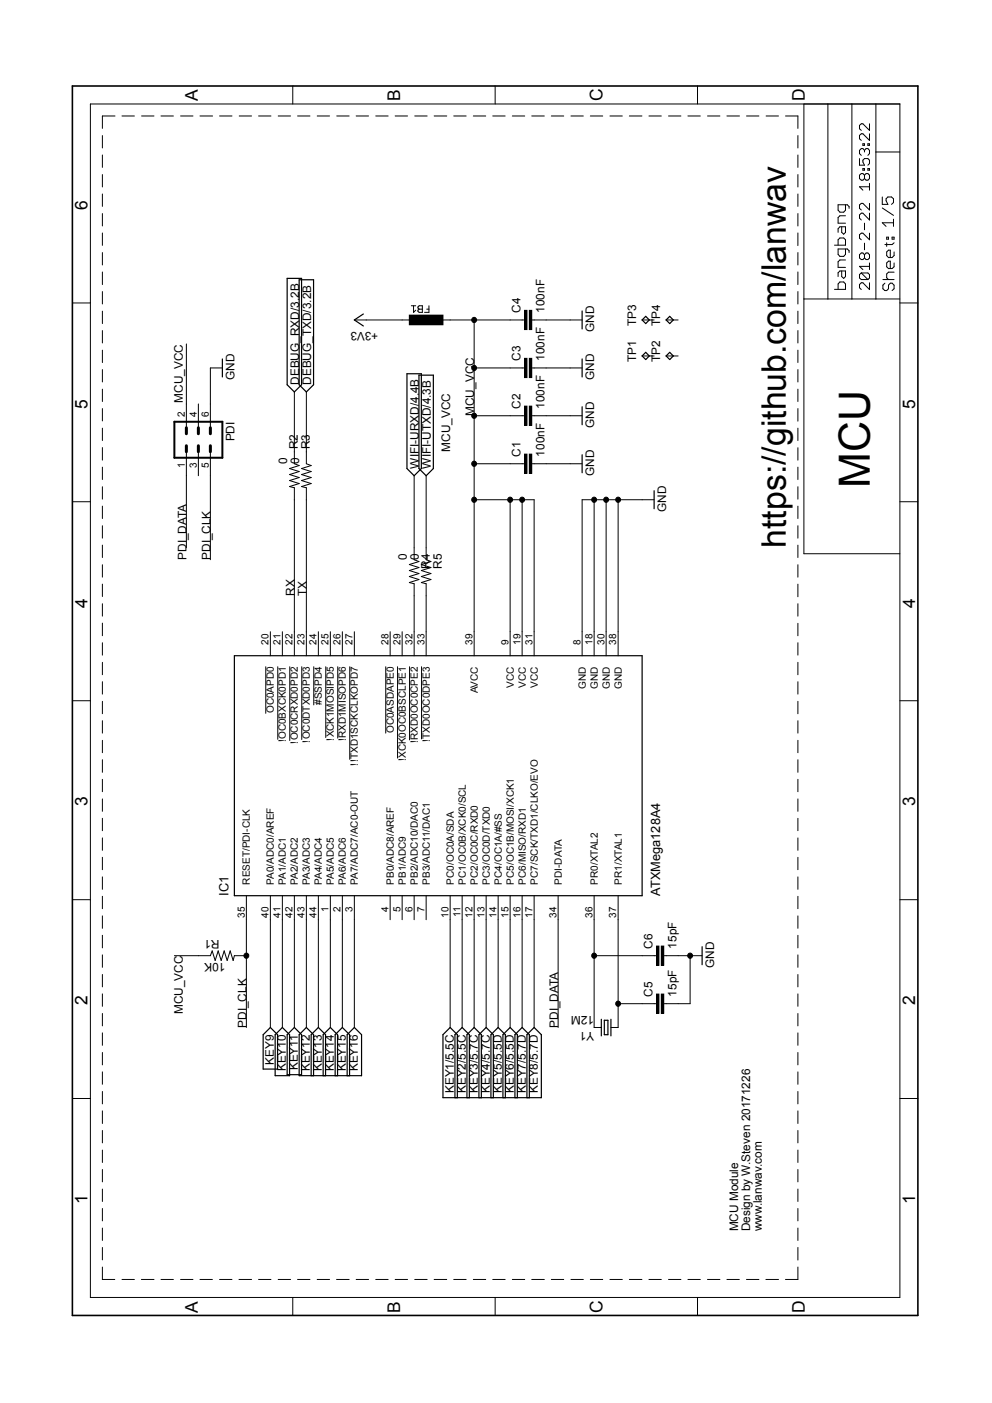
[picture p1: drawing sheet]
<svg xmlns="http://www.w3.org/2000/svg" width="210mm" height="297mm" viewBox="0 0 210 297" stroke-linecap="round" stroke-linejoin="round" font-family="sans-serif">
<g fill="none" stroke="#000" stroke-width=".21">
<path d="M62 18.2v3.8M104.8 18.2v3.8M147.7 18.2v3.8M19.1 22h171.4v252.7h-171.4zM21.7 28.7v2.6M21.7 32.8v2.6M21.7 37v2.6M24.3 24.6h-2.6v2.6M25.8 24.6h2.6M30 24.6h2.6M34.1 24.6h2.6M38.2 24.6h2.7"/>
<path d="M42.3 24.6h2.7M46.5 24.6h2.6M50.6 24.6h2.7M54.7 24.6h2.7M58.9 24.6h2.6M63 24.6h2.6M67.1 24.6h2.7M71.3 24.6h2.6M75.4 24.6h2.6M79.5 24.6h2.7M83.7 24.6h2.6M87.8 24.6h2.6"/>
<path d="M91.9 24.6h2.7M96.1 24.6h2.6M100.2 24.6h2.6M104.3 24.6h2.6M108.5 24.6h2.6M112.6 24.6h2.6M116.7 24.6h2.6M120.9 24.6h2.6M125 24.6h2.6M129.1 24.6h2.6M133.2 24.6h2.7M137.4 24.6h2.6"/>
<path d="M141.5 24.6h2.6M145.6 24.6h2.7M149.8 24.6h2.6M153.9 24.6h2.6M158 24.6h2.7M162.2 24.6h2.6M166.3 24.6h2.6v2.6M168.9 28.7v2.6M168.9 32.8v2.6M168.9 37v2.6M170.2 22v95.2h20.3M175.3 22v41.3"/>
<path d="M180.3 22v41.3M181.9 33.6v1.4h1.1l-.3-.7v-.4l.3-.3h.7l.4 .3v.7l-.4 .4M182.7 30.4h.3v.4h-.3zM182.7 35.7h.3v.3h-.3zM183 31.8l.3-.3h.4l.4 .3v.7l-.4 .4M183 37.1l.3-.4h.4l.4 .4v.7l-.4 .3h-.4l-.3-.3M183 31.8l-.3-.3h-.4l-.4 .3v.7l.4 .4M183 37.1l-.3-.4h-.4l-.4 .4v.7l.4 .3h.4l.3-.3M183 31.8v.4M183 37.1v.7M183.7 30.4h.4v.4h-.4zM183.7 35.7h.4v.3h-.4z"/>
<path d="M184.1 26.2v1.4l-1.4-1.4h-.4l-.4 .3v.8l.4 .3M184.1 28.3v1.4l-1.4-1.4h-.4l-.4 .4v.7l.4 .3M184.1 38.8v1.5M184.1 39.5h-2.2l.8 .8M185.4 32.2h5.1M185.4 22v41.3M21.7 41.1v2.6M21.7 45.2v2.6M21.7 49.3v2.6M21.7 53.5v2.6M21.7 57.6v2.6M168.9 41.1v2.6"/>
<path d="M168.9 45.2v2.6M168.9 49.3v2.7M168.9 53.5v2.6M168.9 57.6v2.6M176.7 51.9h2.3v-1.1l-.4-.4h-.8l-.4 .4v1.1M178.2 48v1.2l.4 .4 .4-.4v-1.2h-1.2l-.4 .4v.8M178.2 57.4v1.1l.4 .4 .4-.4v-1.1h-1.2l-.4 .3v.8M179 43.3v1.2l-.4 .4h-.8l-.4-.4v-1.2h2l.3 .4v.4M179 52.7v1.1l-.4 .5h-.8l-.4-.5v-1.1h2l.3 .4v.4M179 45.7h-1.2l-.4 .4v1.1h1.6M179 55h-1.2l-.4 .4v1.2h1.6M182.3 57.8h1.4l.4 .3v.7l-.4 .4"/>
<path d="M182.3 57.8l-.4 .3v.7l.4 .4h1.4M182.3 57.8l1.4 1.4M183 53.9l.3-.3h.4l.4 .3v.7l-.4 .3h-.4l-.3-.3M183 53.9l-.3-.3h-.4l-.4 .3v.7l.4 .3h.4l.3-.3M183 47.2v1.4M183 51.5v1.4M183 53.9v.7M184.1 43.1v1.3l-1.4-1.3h-.4l-.4 .3v.7l.4 .3M184.1 45.1v1.5l-1.4-1.5h-.4l-.4 .4v.7l.4 .4M184.1 49.4v1.4l-1.4-1.4h-.4l-.4 .3v.7l.4 .4M184.1 55.7v1.4M184.1 59.9v1.4l-1.4-1.4h-.4l-.4 .3v.7l.4 .4"/>
<path d="M184.1 56.4h-2.2l.8 .7M186.8 41.7v1.6h1.2l-.4-.8v-.4l.4-.4h.7l.4 .4v.8l-.4 .4M186.8 44l2.3 1.6M186.9 59.2h2.4M187.3 59.9l-.4 .5v.7l.4 .4h.4l.4-.4v-.7l.4-.5h.3l.5 .5v.7l-.5 .4M187.7 50.2h.4v.4h-.4zM187.7 51.4v.8M188.8 50.2h.5v.4h-.5zM189.1 47.2h-2.3l.8 .7M189.1 46.4v1.5M189.3 57.6h-1.2l-.4 .4v.8l.4 .4M189.3 53.3v.8l-.5 .4h-.7l-.4-.4v-.8l.4-.3h.4v1.5"/>
<path d="M189.3 55.7v.8l-.5 .4h-.7l-.4-.4v-.8l.4-.4h.4v1.6M189.3 51.4l-.5 .4h-1.5M15.3 64.1h3.8M21.7 61.7v2.6M21.7 65.9v2.6M21.7 70v2.6M21.7 74.1v2.7M21.7 78.2v2.7M39.5 72.8v17.8M47.1 77.9h-2.6v12.7M75 67.7h12.7M86.7 66.7h7.1v2h-7.1z"/>
<path d="M87.1 64.7h.9M87.5 64.7v1.4l.5-.4M88.5 65l.2-.3h.7v1.4h-.7l-.2-.2v-.2l.2-.3zM88.7 65.4h.7M90.3 65.4h.5M90.8 64.7v1.4h-.9M92.8 67.7h18.2M100.4 67.7v71.1M100.4 77.9h10.6M111 75.9h.5v4h-.5zM111 65.7h.5v4.1h-.5zM112.1 75.9h.5v4h-.5z"/>
<path d="M112.1 65.7h.5v4.1h-.5zM112.6 67.7h10.6M112.6 77.9h10.6M135.9 67.7h2.6M135.9 75.4h2.6M141 67.7h2.6M141 75.4h2.6M168.9 61.7v2.6M168.9 65.9v2.6M168.9 70v2.6M168.9 74.1v2.7M168.9 78.2v2.7"/>
<path d="M170.2 63.3h20.3M176.7 61.3h2.3v-1.2l-.4-.4h-.8l-.4 .4v1.2M190.5 64.1h3.8M21.7 82.4v2.6M21.7 86.5v2.6M21.7 90.6v2.7M21.7 94.7v2.7M21.7 98.9v2.6M39.5 95.6v20.4M42 85.5v5.1M42 95.6v5.1M44.5 95.6v22.9"/>
<path d="M62.3 83v15.2l1 .4-2 .6 2 .6-2 .7 2 .6-2 .6 2 .7-2 .6 1 .3v35.5M64.9 83v15.2l1 .4-2.1 .6 2.1 .6-2.1 .7 2.1 .6-2.1 .6 2.1 .7-2.1 .6 1.1 .3v35.5M100.4 88h10.6M100.4 98.2h10.6M111 86h.5v4h-.5zM111 96.1h.5v4.1h-.5zM112.1 86h.5v4h-.5zM112.1 96.1h.5v4.1h-.5zM112.6 88h10.6M112.6 98.2h10.6M168.9 82.4v2.6M168.9 86.5v2.7"/>
<path d="M168.9 90.6v2.7M168.9 94.8v2.6M168.9 98.9v2.6M15.3 106.2h3.8M21.7 103v2.7M21.7 107.1v2.7M21.7 111.3v2.6M21.7 115.4v2.6M21.7 119.5v2.7M87.7 100.7v17.8l1 .4-2 .6 2 .6-2 .7 2 .6-2 .6 2 .7-2 .6 1 .3v15.2M90.2 100.7v17.8l1 .4-2 .6 2 .6-2 .7 2 .6-2 .6 2 .7-2 .6 1 .3v15.2M100.4 105.8h12.7v33"/>
<path d="M108 105.8v33M110.5 105.8v33M125.8 105.8v33M128.3 105.8v33M130.9 105.8v33M138.5 105.8h-15.3v33M168.9 103v2.7M168.9 107.1v2.7M168.9 111.3v2.6M168.9 115.4v2.6M168.9 119.5v2.7M190.5 106.2h3.8"/>
<path d="M21.7 123.7v2.6M21.7 127.8v2.6M21.7 131.9v2.7M21.7 136.1v2.6M57.2 133.7v5.1M59.8 133.7v5.1M67.4 133.7v5.1M69.9 133.7v5.1M72.5 133.7v5.1M75 133.7v5.1M82.6 133.7v5.1M85.1 133.7v5.1"/>
<path d="M168.9 123.7v2.6M168.9 127.8v2.6M168.9 132v2.6M168.9 136.1v2.6M15.3 148.3h3.8M21.7 140.2v2.6M21.7 144.3v2.6M21.7 148.5v2.6M21.7 152.6v2.6M21.7 156.7v2.6M56.3 141.1v9.9M58.8 141.1v15.4"/>
<path d="M61.3 141.1v15.7M63.9 141.1v15.4M66.4 141.1v8.1M69 141.1v15M71.5 141.1v15.2M74 141.1v19.6M81.7 141.1v14.1M84.2 141.1v19.4M86.7 141.1v15.5M89.2 141.1v15.3M168.9 140.2v2.6M168.9 144.3v2.6"/>
<path d="M168.9 148.5v2.6M168.9 152.6v2.6M168.9 156.7v2.6M190.5 148.3h3.8M21.7 160.8v2.7M21.7 165v2.6M21.7 169.1v2.6M21.7 173.2v2.7M21.7 177.4v2.6M168.9 160.8v2.7M168.9 165v2.6M168.9 169.1v2.6"/>
<path d="M168.9 173.2v2.7M168.9 177.4v2.6M15.3 190.5h3.8M21.7 181.5v2.6M21.7 185.6v2.7M21.7 189.7v2.7M21.7 193.9v2.6M21.7 198v2.7M52.2 189.6v27.9M57.2 189.6v27.9M59.8 189.6v27.9M62.3 189.6v27.9"/>
<path d="M64.9 189.6v27.9M67.4 189.6v27.9M69.9 189.6v27.9M72.5 189.6v27.9M75 189.6v27.9M82.6 189.6v5.1M85.1 189.6v5.1M87.7 189.6v5.1M90.2 189.6v5.1M95.3 189.6v27.9M97.8 189.6v27.9M100.4 189.6v27.9"/>
<path d="M102.9 189.6v27.9M105.5 189.6v27.9M108 189.6v27.9M110.5 189.6v27.9M113.1 189.6v27.9M118.2 189.6v27.9M125.8 189.6v27.9h1.5M130.9 189.6v27.9h-1.6M168.9 181.5v2.6M168.9 185.6v2.7M168.9 189.7v2.7M168.9 193.9v2.6"/>
<path d="M168.9 198v2.7M190.5 190.5h3.8M21.7 202.1v2.7M21.7 206.3v2.6M21.7 210.4v2.6M21.7 214.5v2.7M21.7 218.7v2.6M36.9 202.3h7.6l.4-1 .7 2 .6-2 .6 2 .7-2 .6 2 .6-2 .7 2 .2-1h2.6M125.8 202.3h13.2M130.9 212.5h8.1M139 210.4h.5v4.1h-.5zM139 200.3h.5v4h-.5z"/>
<path d="M140 210.4h.5v4.1h-.5zM140 200.3h.5v4h-.5zM140.5 202.3h8.1M146.1 202.3v10.2h-5.6M168.9 202.1v2.7M168.9 206.3v2.6M168.9 210.4v2.6M168.9 214.5v2.7M168.9 218.7v2.6M15.3 232.5h3.8M21.7 222.8v2.6M21.7 226.9v2.6"/>
<path d="M21.7 231.1v2.6M21.7 235.2v2.6M21.7 239.3v2.6M168.9 222.8v2.6M168.9 226.9v2.6M168.9 231.1v2.6M168.9 235.2v2.6M168.9 239.3v2.6M190.5 232.5h3.8M21.7 243.5v2.6M21.7 247.6v2.6M21.7 251.7v2.6"/>
<path d="M21.7 255.8v2.6M21.7 260v2.6M168.9 243.5v2.6M168.9 247.6v2.6M168.9 251.7v2.6M168.9 255.8v2.6M168.9 260v2.6M21.7 268.2v2.6h2.6M21.7 264.1v2.6M25.8 270.8h2.6M29.9 270.8h2.7M34.1 270.8h2.6"/>
<path d="M38.2 270.8h2.7M42.3 270.8h2.7M46.5 270.8h2.6M50.6 270.8h2.7M54.7 270.8h2.7M58.9 270.8h2.6M62 274.7v3.8M63 270.8h2.6M67.1 270.8h2.7M71.2 270.8h2.7M75.4 270.8h2.6M79.5 270.8h2.7"/>
<path d="M83.7 270.8h2.6M87.8 270.8h2.6M91.9 270.8h2.7M96.1 270.8h2.6M100.2 270.8h2.6M104.3 270.8h2.6M104.8 274.7v3.8M108.5 270.8h2.6M112.6 270.8h2.6M116.7 270.8h2.6M120.9 270.8h2.6M125 270.8h2.6"/>
<path d="M129.1 270.8h2.6M133.2 270.8h2.7M137.4 270.8h2.6M141.5 270.8h2.6M145.6 270.8h2.7M147.7 274.7v3.8M149.8 270.8h2.6M153.9 270.8h2.6M158 270.8h2.7M162.1 270.8h2.7M168.9 268.2v2.6h-2.6M168.9 264.1v2.6"/>
<circle cx="100.3" cy="77.9" r=".53"/>
<circle cx="100.3" cy="67.7" r=".53"/>
<circle cx="100.3" cy="88" r=".53"/>
<circle cx="100.3" cy="98.2" r=".53"/>
<circle cx="100.3" cy="105.8" r=".53"/>
<circle cx="108" cy="105.8" r=".53"/>
<circle cx="110.5" cy="105.8" r=".53"/>
<circle cx="125.7" cy="105.8" r=".53"/>
<circle cx="128.3" cy="105.8" r=".53"/>
<circle cx="130.8" cy="105.8" r=".53"/>
<circle cx="52.1" cy="202.3" r=".53"/>
<circle cx="125.7" cy="202.3" r=".53"/>
<circle cx="130.8" cy="212.5" r=".53"/>
<circle cx="146.1" cy="202.3" r=".53"/>
</g>
<g fill="none" stroke="#000" stroke-width=".25">
<path d="M60.8 58.9h3v22.5l-1.5 1.6-1.5-1.6zM63.3 59.2h3.1v22.2l-1.5 1.6-1.6-1.6zM47.1 76v3.8M76.9 66.5l-1.9 1.2 1.9 1.3M86.1 79.1h3.1v20.1l-1.5 1.5-1.6-1.5zM88.7 79.4h3v19.8l-1.5 1.5-1.5-1.5zM123.2 65.8v3.8M123.2 76v3.8M135.9 75.4l.8-.8 .8 .8-.8 .7zM135.9 67.7l.8-.7 .8 .7-.8 .8zM141 75.4l.8-.8 .7 .8-.7 .7zM141 67.7l.8-.7 .7 .7-.7 .8z"/>
<path d="M123.2 86.1v3.8M123.2 96.3v3.8M138.5 103.9v3.8M49.6 138.8h86.3v50.8h-86.3zM57.2 217.5l1.6 1.5v7.3h-3.1v-7.3zM59.8 217.5l1.5 1.5v8.7h-3v-8.7zM62.3 217.5l1.5 1.5v8.5h-3v-8.5zM127.3 215.8v3.5M127.9 216h.8v3h-.8zM129.3 215.8v3.5M148.6 200.4v3.8M65.9 227.7v-8.7l1.5-1.5 1.5 1.5v8.7"/>
<path d="M66.4 227.7v-8.7l-1.5-1.5-1.6 1.5v8.7h13.2v-8.7l-1.5-1.5-1.5 1.5v8.7M68.4 227.7v-8.7l1.5-1.5 1.6 1.5v8.7M71 227.7v-8.7l1.5-1.5 1.5 1.5v8.7M96.3 232.4v-13.4l1.5-1.5 1.6 1.5v13.4M96.8 232.4v-13.4l-1.5-1.5-1.5 1.5v13.4h20.8v-13.4l-1.5-1.5-1.6 1.5v13.4M98.8 232.4v-13.4l1.6-1.5 1.5 1.5v13.4M101.4 232.4v-13.4l1.5-1.5 1.5 1.5v13.4M103.9 232.4v-13.4l1.6-1.5 1.5 1.5v13.4M106.5 232.4v-13.4l1.5-1.5 1.5 1.5v13.4M109 232.4v-13.4l1.5-1.5 1.6 1.5v13.4"/>
</g>
<g fill="#000">
<path d="M86.7 66.7h7.1v2h-7.1z" fill-rule="evenodd"/>
<path d="M111 75.9h.5v4h-.5z" fill-rule="evenodd"/>
<path d="M111 65.7h.5v4.1h-.5z" fill-rule="evenodd"/>
<path d="M112.1 75.9h.5v4h-.5z" fill-rule="evenodd"/>
<path d="M112.1 65.7h.5v4.1h-.5z" fill-rule="evenodd"/>
<path d="M111 86h.5v4h-.5z" fill-rule="evenodd"/>
<path d="M112.1 86h.5v4h-.5z" fill-rule="evenodd"/>
<path d="M111 96.1h.5v4.1h-.5z" fill-rule="evenodd"/>
<path d="M112.1 96.1h.5v4.1h-.5z" fill-rule="evenodd"/>
<path d="M139 210.4h.5v4.1h-.5z" fill-rule="evenodd"/>
<path d="M139 200.3h.5v4h-.5z" fill-rule="evenodd"/>
<path d="M140 210.4h.5v4.1h-.5z" fill-rule="evenodd"/>
<path d="M140 200.3h.5v4h-.5z" fill-rule="evenodd"/>
<circle cx="100.3" cy="77.9" r=".53"/>
<circle cx="100.3" cy="67.7" r=".53"/>
<circle cx="100.3" cy="88" r=".53"/>
<circle cx="100.3" cy="98.2" r=".53"/>
<circle cx="100.3" cy="105.8" r=".53"/>
<circle cx="108" cy="105.8" r=".53"/>
<circle cx="110.5" cy="105.8" r=".53"/>
<circle cx="125.7" cy="105.8" r=".53"/>
<circle cx="128.3" cy="105.8" r=".53"/>
<circle cx="130.8" cy="105.8" r=".53"/>
<circle cx="52.1" cy="202.3" r=".53"/>
<circle cx="125.7" cy="202.3" r=".53"/>
<circle cx="130.8" cy="212.5" r=".53"/>
<circle cx="146.1" cy="202.3" r=".53"/>
</g>
<path d="M15.3 18.2h179v260.3h-179z" fill="none" stroke="#000" stroke-width=".34"/>
<path d="M36.9 89.3h10.2v7.6h-10.2z" fill="none" stroke="#000" stroke-width=".42"/>
<path d="M39.5 90.6v1.2M39.5 94.4v1.2M42 90.6v1.2M42 94.4v1.2M44.5 90.6v1.2M44.5 94.4v1.2" fill="none" stroke="#000" stroke-width=".63"/>
<text font-size="9.1" x="184.2" y="103.3" transform="rotate(-90 184.2 103.3)">MCU</text>
<text font-size="7.2" x="166.4" y="116" transform="rotate(-90 166.4 116)">https://github.com/lanwav</text>
<g font-size="3.7">
<text x="41.9" y="21.4" transform="rotate(-90 41.9 21.4)">A</text>
<text x="84.7" y="21.4" transform="rotate(-90 84.7 21.4)">B</text>
<text x="127.6" y="21.4" transform="rotate(-90 127.6 21.4)">C</text>
<text x="170.4" y="21.4" transform="rotate(-90 170.4 21.4)">D</text>
<text x="18.5" y="44.4" transform="rotate(-90 18.5 44.4)">6</text>
<text x="193.7" y="44.4" transform="rotate(-90 193.7 44.4)">6</text>
<text x="18.5" y="86.5" transform="rotate(-90 18.5 86.5)">5</text>
<text x="193.7" y="86.5" transform="rotate(-90 193.7 86.5)">5</text>
<text x="18.5" y="128.6" transform="rotate(-90 18.5 128.6)">4</text>
<text x="193.7" y="128.6" transform="rotate(-90 193.7 128.6)">4</text>
<text x="18.5" y="170.7" transform="rotate(-90 18.5 170.7)">3</text>
<text x="193.7" y="170.7" transform="rotate(-90 193.7 170.7)">3</text>
<text x="18.5" y="212.8" transform="rotate(-90 18.5 212.8)">2</text>
<text x="193.7" y="212.8" transform="rotate(-90 193.7 212.8)">2</text>
<text x="18.5" y="254.9" transform="rotate(-90 18.5 254.9)">1</text>
<text x="193.7" y="254.9" transform="rotate(-90 193.7 254.9)">1</text>
<text x="41.9" y="277.9" transform="rotate(-90 41.9 277.9)">A</text>
<text x="84.7" y="277.9" transform="rotate(-90 84.7 277.9)">B</text>
<text x="127.6" y="277.9" transform="rotate(-90 127.6 277.9)">C</text>
<text x="170.4" y="277.9" transform="rotate(-90 170.4 277.9)">D</text>
</g>
<g font-size="2.7">
<text x="48.3" y="189.6" transform="rotate(-90 48.3 189.6)">IC1</text>
<text x="139.7" y="189.6" transform="rotate(-90 139.7 189.6)">ATXMega128A4</text>
</g>
<g font-size="2.5">
<text x="80.1" y="70.3" transform="rotate(-180 80.1 70.3)">+3V3</text>
<text x="110.2" y="66.2" transform="rotate(-90 110.2 66.2)">C4</text>
<text x="115.2" y="66.2" transform="rotate(-90 115.2 66.2)">100nF</text>
<text x="125.8" y="70.3" transform="rotate(-90 125.8 70.3)">GND</text>
<text x="134.7" y="69" transform="rotate(-90 134.7 69)">TP3</text>
<text x="139.7" y="69" transform="rotate(-90 139.7 69)">TP4</text>
<text x="110.2" y="76.4" transform="rotate(-90 110.2 76.4)">C3</text>
<text x="115.2" y="76.4" transform="rotate(-90 115.2 76.4)">100nF</text>
<text x="134.7" y="76.6" transform="rotate(-90 134.7 76.6)">TP1</text>
<text x="139.7" y="76.6" transform="rotate(-90 139.7 76.6)">TP2</text>
<text x="49.6" y="80.4" transform="rotate(-90 49.6 80.4)">GND</text>
<text x="63.3" y="81.5" transform="rotate(-90 63.3 81.5)">DEBUG_RXD/3.2B</text>
<text x="65.9" y="81.5" transform="rotate(-90 65.9 81.5)">DEBUG_TXD/3.2B</text>
<text x="125.8" y="80.4" transform="rotate(-90 125.8 80.4)">GND</text>
<text x="38.7" y="85.2" transform="rotate(-90 38.7 85.2)">MCU_VCC</text>
<text x="100.4" y="88.1" transform="rotate(-90 100.4 88.1)">MCU_VCC</text>
<text x="110.2" y="86.5" transform="rotate(-90 110.2 86.5)">C2</text>
<text x="115.2" y="86.5" transform="rotate(-90 115.2 86.5)">100nF</text>
<text x="49.6" y="93.4" transform="rotate(-90 49.6 93.4)">PDI</text>
<text x="63" y="95.1" transform="rotate(-90 63 95.1)">R2</text>
<text x="65.6" y="95.1" transform="rotate(-90 65.6 95.1)">R3</text>
<text x="95.3" y="95.6" transform="rotate(-90 95.3 95.6)">MCU_VCC</text>
<text x="125.8" y="90.6" transform="rotate(-90 125.8 90.6)">GND</text>
<text x="60.8" y="98.3" transform="rotate(-90 60.8 98.3)">0</text>
<text x="63.3" y="98.3" transform="rotate(-90 63.3 98.3)">0</text>
<text x="88.7" y="99.2" transform="rotate(-90 88.7 99.2)">WIFI-URXD/4.4B</text>
<text x="91.2" y="99.2" transform="rotate(-90 91.2 99.2)">WIFI-UTXD/4.3B</text>
<text x="110.2" y="96.7" transform="rotate(-90 110.2 96.7)">C1</text>
<text x="115.2" y="96.7" transform="rotate(-90 115.2 96.7)">100nF</text>
<text x="125.8" y="100.7" transform="rotate(-90 125.8 100.7)">GND</text>
<text x="141" y="108.3" transform="rotate(-90 141 108.3)">GND</text>
<text x="39.5" y="118.5" transform="rotate(-90 39.5 118.5)">PDI_DATA</text>
<text x="44.5" y="118.5" transform="rotate(-90 44.5 118.5)">PDI_CLK</text>
<text x="86.2" y="118.6" transform="rotate(-90 86.2 118.6)">0</text>
<text x="88.7" y="118.6" transform="rotate(-90 88.7 118.6)">0</text>
<text x="91" y="120.4" transform="rotate(-90 91 120.4)">R4</text>
<text x="93.5" y="120.4" transform="rotate(-90 93.5 120.4)">R5</text>
<text x="62.3" y="126.1" transform="rotate(-90 62.3 126.1)">RX</text>
<text x="64.9" y="126.1" transform="rotate(-90 64.9 126.1)">TX</text>
<text x="46.5" y="199" transform="rotate(-180 46.5 199)">R1</text>
<text x="47.7" y="203.8" transform="rotate(-180 47.7 203.8)">10K</text>
<text x="138.1" y="200.8" transform="rotate(-90 138.1 200.8)">C6</text>
<text x="143.2" y="200.8" transform="rotate(-90 143.2 200.8)">15pF</text>
<text x="151.2" y="204.9" transform="rotate(-90 151.2 204.9)">GND</text>
<text x="38.7" y="214.7" transform="rotate(-90 38.7 214.7)">MCU_VCC</text>
<text x="125.8" y="215" transform="rotate(-180 125.8 215)">12M</text>
<text x="138.1" y="210.9" transform="rotate(-90 138.1 210.9)">C5</text>
<text x="143.2" y="210.9" transform="rotate(-90 143.2 210.9)">15pF</text>
<text x="52.2" y="217.6" transform="rotate(-90 52.2 217.6)">PDI_CLK</text>
<text x="118.2" y="217.6" transform="rotate(-90 118.2 217.6)">PDI_DATA</text>
<text x="125.8" y="218.6" transform="rotate(-180 125.8 218.6)">Y1</text>
<text x="58" y="225.4" transform="rotate(-90 58 225.4)">KEY9</text>
<text x="60.5" y="226.8" transform="rotate(-90 60.5 226.8)">KEY10</text>
<text x="63.1" y="226.6" transform="rotate(-90 63.1 226.6)">KEY11</text>
<text x="65.6" y="226.8" transform="rotate(-90 65.6 226.8)">KEY12</text>
<text x="68.2" y="226.8" transform="rotate(-90 68.2 226.8)">KEY13</text>
<text x="70.7" y="226.8" transform="rotate(-90 70.7 226.8)">KEY14</text>
<text x="73.2" y="226.8" transform="rotate(-90 73.2 226.8)">KEY15</text>
<text x="75.8" y="226.8" transform="rotate(-90 75.8 226.8)">KEY16</text>
<text x="96.1" y="231.4" transform="rotate(-90 96.1 231.4)">KEY1/5.5C</text>
<text x="98.6" y="231.4" transform="rotate(-90 98.6 231.4)">KEY2/5.5C</text>
<text x="101.1" y="231.4" transform="rotate(-90 101.1 231.4)">KEY3/5.7C</text>
<text x="103.7" y="231.4" transform="rotate(-90 103.7 231.4)">KEY4/5.7C</text>
<text x="106.2" y="231.4" transform="rotate(-90 106.2 231.4)">KEY5/5.5D</text>
<text x="108.8" y="231.4" transform="rotate(-90 108.8 231.4)">KEY6/5.5D</text>
<text x="111.3" y="231.4" transform="rotate(-90 111.3 231.4)">KEY7/5.7D</text>
<text x="113.8" y="231.4" transform="rotate(-90 113.8 231.4)">KEY8/5.7D</text>
<text x="156.3" y="260.7" transform="rotate(-90 156.3 260.7)">MCU Module</text>
<text x="158.8" y="260.7" transform="rotate(-90 158.8 260.7)">Design by W.Steven 20171226</text>
<text x="161.3" y="260.7" transform="rotate(-90 161.3 260.7)">www.lanwav.com</text>
</g>
<g font-size="2.1">
<text x="39.1" y="88.2" transform="rotate(-90 39.1 88.2)">2</text>
<text x="41.7" y="88.2" transform="rotate(-90 41.7 88.2)">4</text>
<text x="44.2" y="88.2" transform="rotate(-90 44.2 88.2)">6</text>
<text x="39.1" y="99.2" transform="rotate(-90 39.1 99.2)">1</text>
<text x="41.7" y="99.2" transform="rotate(-90 41.7 99.2)">3</text>
<text x="44.2" y="99.2" transform="rotate(-90 44.2 99.2)">5</text>
<text x="56.9" y="136.5" transform="rotate(-90 56.9 136.5)">20</text>
<text x="59.4" y="136.5" transform="rotate(-90 59.4 136.5)">21</text>
<text x="61.9" y="136.5" transform="rotate(-90 61.9 136.5)">22</text>
<text x="64.5" y="136.5" transform="rotate(-90 64.5 136.5)">23</text>
<text x="67" y="136.5" transform="rotate(-90 67 136.5)">24</text>
<text x="69.5" y="136.5" transform="rotate(-90 69.5 136.5)">25</text>
<text x="72.1" y="136.5" transform="rotate(-90 72.1 136.5)">26</text>
<text x="74.6" y="136.5" transform="rotate(-90 74.6 136.5)">27</text>
<text x="82.2" y="136.5" transform="rotate(-90 82.2 136.5)">28</text>
<text x="84.8" y="136.5" transform="rotate(-90 84.8 136.5)">29</text>
<text x="87.3" y="136.5" transform="rotate(-90 87.3 136.5)">32</text>
<text x="89.9" y="136.5" transform="rotate(-90 89.9 136.5)">33</text>
<text x="100" y="136.5" transform="rotate(-90 100 136.5)">39</text>
<text x="107.6" y="136.5" transform="rotate(-90 107.6 136.5)">9</text>
<text x="110.2" y="136.5" transform="rotate(-90 110.2 136.5)">19</text>
<text x="112.7" y="136.5" transform="rotate(-90 112.7 136.5)">31</text>
<text x="122.9" y="136.5" transform="rotate(-90 122.9 136.5)">8</text>
<text x="125.4" y="136.5" transform="rotate(-90 125.4 136.5)">18</text>
<text x="128" y="136.5" transform="rotate(-90 128 136.5)">30</text>
<text x="130.5" y="136.5" transform="rotate(-90 130.5 136.5)">38</text>
<text x="68.2" y="149.2" transform="rotate(-90 68.2 149.2)">#SSPD4</text>
<text x="101.1" y="146.8" transform="rotate(-90 101.1 146.8)">AVCC</text>
<text x="108.7" y="145.6" transform="rotate(-90 108.7 145.6)">VCC</text>
<text x="111.3" y="145.6" transform="rotate(-90 111.3 145.6)">VCC</text>
<text x="113.8" y="145.6" transform="rotate(-90 113.8 145.6)">VCC</text>
<text x="124" y="145.8" transform="rotate(-90 124 145.8)">GND</text>
<text x="126.5" y="145.8" transform="rotate(-90 126.5 145.8)">GND</text>
<text x="129.1" y="145.8" transform="rotate(-90 129.1 145.8)">GND</text>
<text x="131.6" y="145.8" transform="rotate(-90 131.6 145.8)">GND</text>
<text x="58" y="151" transform="rotate(-90 58 151)">OC0APD0</text>
<text x="83.4" y="155.2" transform="rotate(-90 83.4 155.2)">OC0ASDAPE0</text>
<text x="60.5" y="157.2" transform="rotate(-90 60.5 157.2)">!OC0BXCK0PD1</text>
<text x="63.1" y="157.4" transform="rotate(-90 63.1 157.4)">!OC0CRXD0PD2</text>
<text x="65.6" y="157.2" transform="rotate(-90 65.6 157.2)">!OC0DTXD0PD3</text>
<text x="70.7" y="156.8" transform="rotate(-90 70.7 156.8)">!XCK1MOSIPD5</text>
<text x="73.2" y="156.9" transform="rotate(-90 73.2 156.9)">!RXD1MISOPD6</text>
<text x="85.9" y="161.2" transform="rotate(-90 85.9 161.2)">!XCK0OC0BSCLPE1</text>
<text x="88.4" y="157.3" transform="rotate(-90 88.4 157.3)">!RXD0OC0CPE2</text>
<text x="91" y="157.1" transform="rotate(-90 91 157.1)">!TXD0OC0DPE3</text>
<text x="75.8" y="162.1" transform="rotate(-90 75.8 162.1)">!!TXD1SCKCLKOPD7</text>
<text x="52.9" y="187.3" transform="rotate(-90 52.9 187.3)">RESET/PDI-CLK</text>
<text x="58" y="187.3" transform="rotate(-90 58 187.3)">PA0/ADC0/AREF</text>
<text x="60.5" y="187.3" transform="rotate(-90 60.5 187.3)">PA1/ADC1</text>
<text x="63.1" y="187.3" transform="rotate(-90 63.1 187.3)">PA2/ADC2</text>
<text x="65.6" y="187.3" transform="rotate(-90 65.6 187.3)">PA3/ADC3</text>
<text x="68.2" y="187.3" transform="rotate(-90 68.2 187.3)">PA4/ADC4</text>
<text x="70.7" y="187.3" transform="rotate(-90 70.7 187.3)">PA5/ADC5</text>
<text x="73.2" y="187.3" transform="rotate(-90 73.2 187.3)">PA6/ADC6</text>
<text x="75.8" y="187.3" transform="rotate(-90 75.8 187.3)">PA7/ADC7/AC0-OUT</text>
<text x="83.4" y="187.3" transform="rotate(-90 83.4 187.3)">PB0/ADC8/AREF</text>
<text x="85.9" y="187.3" transform="rotate(-90 85.9 187.3)">PB1/ADC9</text>
<text x="88.4" y="187.3" transform="rotate(-90 88.4 187.3)">PB2/ADC10/DAC0</text>
<text x="91" y="187.3" transform="rotate(-90 91 187.3)">PB3/ADC11/DAC1</text>
<text x="96" y="187.3" transform="rotate(-90 96 187.3)">PC0/OC0A/SDA</text>
<text x="98.6" y="187.3" transform="rotate(-90 98.6 187.3)">PC1/OC0B/XCK0/SCL</text>
<text x="101.1" y="187.3" transform="rotate(-90 101.1 187.3)">PC2/OC0C/RXD0</text>
<text x="103.7" y="187.3" transform="rotate(-90 103.7 187.3)">PC3/OC0D/TXD0</text>
<text x="106.2" y="187.3" transform="rotate(-90 106.2 187.3)">PC4/OC1A/#SS</text>
<text x="108.7" y="187.3" transform="rotate(-90 108.7 187.3)">PC5/OC1B/MOSI/XCK1</text>
<text x="111.3" y="187.3" transform="rotate(-90 111.3 187.3)">PC6/MISO/RXD1</text>
<text x="113.8" y="187.3" transform="rotate(-90 113.8 187.3)">PC7/SCK/TXD1/CLKO/EVO</text>
<text x="118.9" y="187.3" transform="rotate(-90 118.9 187.3)">PDI-DATA</text>
<text x="126.5" y="187.3" transform="rotate(-90 126.5 187.3)">PR0/XTAL2</text>
<text x="131.6" y="187.3" transform="rotate(-90 131.6 187.3)">PR1/XTAL1</text>
<text x="51.8" y="194.3" transform="rotate(-90 51.8 194.3)">35</text>
<text x="56.9" y="194.3" transform="rotate(-90 56.9 194.3)">40</text>
<text x="59.4" y="194.3" transform="rotate(-90 59.4 194.3)">41</text>
<text x="61.9" y="194.3" transform="rotate(-90 61.9 194.3)">42</text>
<text x="64.5" y="194.3" transform="rotate(-90 64.5 194.3)">43</text>
<text x="67" y="194.3" transform="rotate(-90 67 194.3)">44</text>
<text x="69.5" y="193.1" transform="rotate(-90 69.5 193.1)">1</text>
<text x="72.1" y="193.1" transform="rotate(-90 72.1 193.1)">2</text>
<text x="74.6" y="193.1" transform="rotate(-90 74.6 193.1)">3</text>
<text x="82.2" y="193.1" transform="rotate(-90 82.2 193.1)">4</text>
<text x="84.8" y="193.1" transform="rotate(-90 84.8 193.1)">5</text>
<text x="87.3" y="193.1" transform="rotate(-90 87.3 193.1)">6</text>
<text x="89.9" y="193.1" transform="rotate(-90 89.9 193.1)">7</text>
<text x="94.9" y="194.3" transform="rotate(-90 94.9 194.3)">10</text>
<text x="97.5" y="194.1" transform="rotate(-90 97.5 194.1)">11</text>
<text x="100" y="194.3" transform="rotate(-90 100 194.3)">12</text>
<text x="102.6" y="194.3" transform="rotate(-90 102.6 194.3)">13</text>
<text x="105.1" y="194.3" transform="rotate(-90 105.1 194.3)">14</text>
<text x="107.6" y="194.3" transform="rotate(-90 107.6 194.3)">15</text>
<text x="110.2" y="194.3" transform="rotate(-90 110.2 194.3)">16</text>
<text x="112.7" y="194.3" transform="rotate(-90 112.7 194.3)">17</text>
<text x="117.8" y="194.3" transform="rotate(-90 117.8 194.3)">34</text>
<text x="125.4" y="194.3" transform="rotate(-90 125.4 194.3)">36</text>
<text x="130.5" y="194.3" transform="rotate(-90 130.5 194.3)">37</text>
</g>
</svg>
